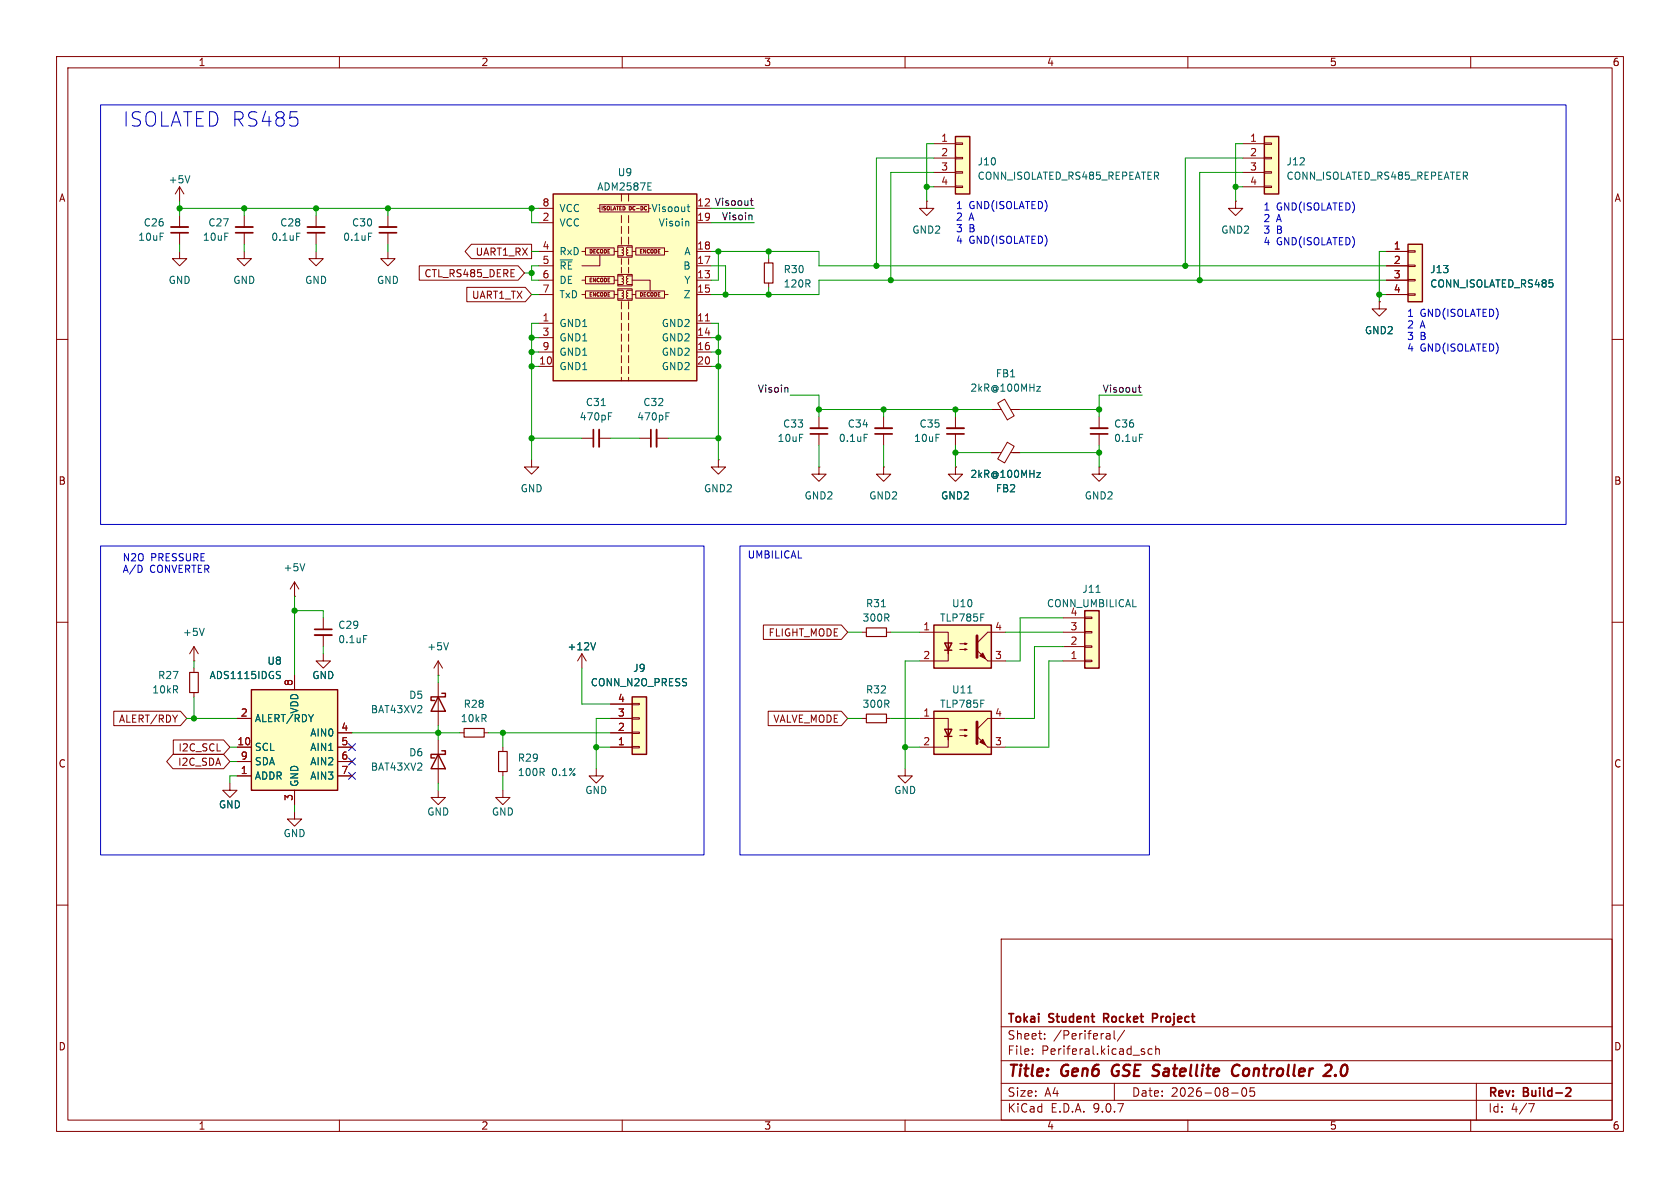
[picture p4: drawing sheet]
<svg xmlns="http://www.w3.org/2000/svg" width="297mm" height="210mm" viewBox="0 0 297 210" stroke-linecap="round" stroke-linejoin="round" font-family="sans-serif">
<g fill="none" stroke="#840000" stroke-width=".18">
<path d="M10 10h277v190h-277zM12 12h273v186h-273zM60 10v2M110 10v2M160 10v2M210 10v2M260 10v2M10 60h2M285 60h2M10 110h2M285 110h2M10 160h2"/>
<path d="M177 166h108v32h-108zM285 160h2M60 198v2M110 198v2M160 198v2M177 194.5h108M177 191.5h108M177 187.5h108M177 181.5h108M182.5 186.3v.1M182.5 185.5v.1M184.7 183.6v.1"/>
<path d="M184.7 182.8v.1M195.7 182.7h.3l.2 .2v.8M196.2 183.6l-.5 .1M196.2 183.1h-.5M197 182.2v1.3l.2 .2M197 191.5v3M198.8 182.1l-1.3 2M202.3 186v.3M203.7 185.5l-.5-.1-.2 .3v.4l.1 .2h.6M204.3 185.5l.2-.1 .4 .1 .1 .9M204.3 184.9v1.5M210 198v2"/>
<path d="M217.7 193.2h1.2M219.7 192.4l.2-.1a.81 .81 0 0 1 .6 .6 .81 .81 0 0 1-.3 .8l-.2 .1a.81 .81 0 0 1-.3-1.4zM221.7 192.3h-.7v.7l.2-.1h.5l.1 .3-.1 .5-.2 .1-.5-.1M260 198v2M261 191.5v6.5M270.2 195.1h1l-.6 1.5"/>
</g>
<path d="M195.1 180h.6M195.7 179.2h-.6v1.5M204.5 179.3l-.7-.1v1.5M204.5 179.9l-.7 .1M277.1 192.3l.5 .1 .1 .3-.9 1.1h.9" fill="none" stroke="#840000" stroke-width=".3"/>
<path d="M196.8 188.5a1.27 1.27 0 0 0 0 1.6M219.1 188.4a.88 .88 0 0 0-1 0 .88 .88 0 0 0-.3 1 .69 .69 0 0 0 .3 .7 .69 .69 0 0 0 .8-.1M234.6 188.2h.5a.45 .45 0 0 1 .3 .6l-.1 .3-1.3 1.1h1.2M236.1 190l.1 .1-.1 .1M236.1 190l-.1 .1 .1 .1M236.1 190v.2" fill="none" stroke="#840000" stroke-width=".4"/>
<path d="M44.4 121.9h15.3v17.8h-15.3z" fill="#ffffc2"/>
<path d="M44.4 121.9h15.3v17.8h-15.3zM77.5 133.4l1.2 2.5h-2.5zM78.1 132.7h.6v.7h-2.5v.6h.6" fill="none" stroke="#840000" stroke-width=".25"/>
<g fill="none" stroke="#840000" stroke-width=".18">
<path d="M31.7 33l-.7 1.3M31.7 33l.8 1.3M31.7 33v2.6M34.3 116.8h.1M34.3 114.3v2.5M34.3 118.1v.8M34.3 114.3l-.8 1.3M34.3 114.3l.8 1.3M52.1 105.4h.1M52.1 102.9v2.5M52.1 119.4v2.5M52.1 102.9l-.8 1.2"/>
<path d="M52.1 102.9l.7 1.2M57.1 109.2v2.1M57.1 112.3v2M152.4 111.8h.8M156.7 111.8h.8M34.3 122.4v.8M40.6 138.4v1.3h1.3l-1.3 1.3-1.2-1.3h1.2M41.9 132.1h2.5M41.9 134.6h2.5M41.9 137.2h2.5M41.9 127h2.5M52.1 139.7v2.5"/>
<path d="M59.7 129.5h2.5M59.7 132.1h2.5M59.7 134.6h2.5M59.7 137.2h2.5M77.5 139.7v1.3h1.2l-1.2 1.2-1.3-1.2h1.3M77.5 130.8v7.6M52.1 143.5v1.3h1.2l-1.2 1.3-1.3-1.3h1.3"/>
</g>
<path d="M33.6 31.1l-.5 1.2M53.9 99.6l-.4 1.3M36.1 111.1l-.4 1.2M49.1 118.7l.5 .1M49.3 119.4l.3 .2-.3 .4M64.3 112.3h.6M155.8 107.3h.7" fill="none" stroke="#006464" stroke-width=".18"/>
<path d="M55.6 111.3h3.1" fill="none" stroke="#840000" stroke-width=".3"/>
<path d="M55.6 112.3h3.1" fill="none" stroke="#840000" stroke-width=".33"/>
<path d="M33.5 118.9h1.6v3.5h-1.6zM153.2 111h3.5v1.5h-3.5z" fill="none" stroke="#840000" stroke-width=".2"/>
<path d="M191.8 108h2.5v10.1h-2.5z" fill="#ffffc2"/>
<path d="M191.8 108h2.5v10.1h-2.5z" fill="none" stroke="#840000" stroke-width=".25"/>
<g fill="none" stroke="#840000" stroke-width=".18">
<path d="M163.8 35.6v1.2h1.3l-1.3 1.3-1.2-1.3h1.2M163.8 35.6h.1M68.6 44.5v1.2h1.2l-1.2 1.3-1.3-1.3h1.3M102.9 77.5h2M105.9 77.5h2M113 77.5h2.1M116.1 77.5h2M102.9 115.6l.7 1.2M102.9 115.6l-.8 1.2M102.9 115.6v2.5M188 116.8h3.8M188 114.3h3.8"/>
<path d="M188 111.8h3.8M188 109.2h3.8M191.8 116.7h1.2v.3h-1.2zM191.8 114.2h1.2v.2h-1.2zM191.8 111.6h1.2v.3h-1.2zM191.8 109.1h1.2v.2h-1.2zM81.3 129.5h.7M85.6 129.5h.8M152.4 127h.8M156.7 127h.8"/>
</g>
<path d="M106.3 71.7h.7M107.6 73.6h.4M107.6 73h.6M117.7 73.6h.4M117.7 73h.6M105.3 113.6l-.4 1.3M193.8 104.7h.7" fill="none" stroke="#006464" stroke-width=".18"/>
<path d="M82 128.8h3.6v1.5h-3.6zM153.2 126.2h3.5v1.6h-3.5z" fill="none" stroke="#840000" stroke-width=".2"/>
<path d="M104.9 75.9v3.1M115.1 75.9v3.1" fill="none" stroke="#840000" stroke-width=".3"/>
<path d="M105.9 75.9v3.1M116.1 75.9v3.1" fill="none" stroke="#840000" stroke-width=".33"/>
<path d="M165.1 110.5h10.2v7.6h-10.2z" fill="#ffffc2"/>
<path d="M165.1 110.5h10.2v7.6h-10.2zM167 113.7h1.3l-.7 1.2zM167 114.9h1.3" fill="none" stroke="#840000" stroke-width=".25"/>
<path d="M218.4 35.6v1.2h1.3l-1.3 1.3-1.2-1.3h1.2M218.4 35.6h.1M243.8 53.3v1.3h1.3l-1.3 1.3-1.2-1.3h1.2M243.8 53.3h.1M162.6 111.8h5v3.8v-1.9M167.6 114.9v1.9h-5M169.7 113.8h1.2l-.3 .1v-.2l.3 .1M169.7 114.8h1.2l-.3 .1v-.2l.3 .1M174.6 116.8h3.2M177.8 111.8h-3.2l-1.9 1.9" fill="none" stroke="#840000" stroke-width=".18"/>
<path d="M172.7 112.4v3.8" fill="none" stroke="#840000" stroke-width=".51"/>
<g fill="#840000" stroke="#840000" stroke-width=".18">
<path d="M173.2 116l.5-.6 .5 1.1z"/>
<path d="M172.7 114.9l1.9 1.9z"/>
</g>
<path d="M173.4 108.5h.6" fill="none" stroke="#006464" stroke-width=".18"/>
<path d="M97.8 34.3h25.4v33h-25.4z" fill="#ffffc2"/>
<g fill="none" stroke="#840000" stroke-width=".18">
<path d="M95.2 36.8h2.6M95.2 39.4h2.6M105.7 36.8h.3M109.9 34.3v1.3M109.9 38.1v1.3M111.1 34.3v1.3M111.1 38.1v1.3M114.7 36.2h-8.7v1.3h8.7M123.2 39.4h2.5M43.2 44.5v1.2h1.2l-1.2 1.3-1.3-1.3h1.3M95.2 44.5h2.6M95.2 49.5h2.6"/>
<path d="M95.2 52.1h2.6M95.2 47h2.6M95.2 57.2h2.6M95.2 59.7h2.6M102.9 44.5h.6M102.9 49.5h.6M102.9 52.1h.6M103.5 51.4h5.1v1.3h-5.1zM103.5 43.8h5.1v1.3h-5.1zM103.5 48.9h5.1v1.3h-5.1zM106 45.1v1.9h-3.1M108.6 44.5h.6"/>
<path d="M108.6 49.5h.6M108.6 52.1h.6M109.2 43.4h2.6v2.1h-2.6zM109.2 48.5h2.6v2h-2.6zM109.2 51.1h2.6v2h-2.6zM109.2 43.7l1 .1v.2l-.2 .2 .2 .3-.2 .2 .2 .3-.2 .2h-.8M109.2 48.8l1 .1v.2l-.2 .2 .2 .3-.2 .2 .2 .2-.2 .3h-.8M109.2 51.3l1 .1v.3l-.2 .1 .2 .3-.2 .2 .2 .3-.2 .2h-.8M109.9 40v1.3M109.9 41.9v1.3M109.9 45.7v1M109.9 47.2v1.1"/>
<path d="M109.9 53.3v1.3M109.9 55.2v1.3M109.9 57.2v1.2M109.9 59.1v1.2M111 44.7l-.2 .2 .1 .3h.9M111 49.8l-.2 .2 .1 .2 .9 .1M111.1 40v1.3M111.1 41.9v1.3M111.1 45.7v1M111.1 47.2v1.1M111.1 53.3v1.3M111.1 55.2v1.3"/>
<path d="M111.1 57.2v1.2M111.1 59.1v1.2M111.8 43.7h-.8l-.2 .1v.2l.2 .2-.2 .1v.2l.2 .2M111.8 48.8h-.8l-.2 .1v.2l.2 .2-.2 .1v.2l.2 .2M111.8 51.3h-.9l-.2 .3 .3 .2-.3 .2 .1 .2 .2 .1-.2 .2v.2l1 .1M111.8 49.5h3.1v1.9M111.8 44.5h.6M111.8 52.1h.6M112.4 43.8h5.1v1.3h-5.1zM112.4 51.4h5.1v1.3h-5.1zM117.5 44.5h.6M117.5 52.1h.6"/>
<path d="M123.2 44.5h2.5M123.2 49.5h2.5M123.2 52.1h2.5M123.2 47h2.5M123.2 57.2h2.5M123.2 59.7h2.5M95.2 62.2h2.6M95.2 64.8h2.6M109.9 61v1.2M109.9 62.9v1.2M109.9 64.8v1.2M109.9 66.7v.6"/>
<path d="M111.1 61v1.2M111.1 62.9v1.2M111.1 64.8v1.2M111.1 66.7v.6M123.2 62.2h2.5M123.2 64.8h2.5"/>
</g>
<path d="M97.8 34.3h25.4v33h-25.4z" fill="none" stroke="#840000" stroke-width=".25"/>
<path d="M114.5 33.6h.6M114.5 32.3h.6M121.5 36.6h.5M121.6 39.1l.2 .2v.6M121.7 36.1v1.1l.3 .2M99 45.9h2.2" fill="none" stroke="#006464" stroke-width=".18"/>
<path d="M124.7 56.7h.7" fill="none" stroke="#a90000" stroke-width=".18"/>
<path d="M168.9 24.1h2.5v10.2h-2.5z" fill="#ffffc2"/>
<path d="M168.9 24.1h2.5v10.2h-2.5z" fill="none" stroke="#840000" stroke-width=".25"/>
<path d="M165.1 25.4h3.8M165.1 27.9h3.8M165.1 30.5h3.8M165.1 33h3.8M168.9 25.3h1.3v.2h-1.3zM168.9 27.8h1.3v.3h-1.3zM168.9 30.4h1.3v.2h-1.3zM168.9 32.9h1.3v.2h-1.3z" fill="none" stroke="#840000" stroke-width=".18"/>
<path d="M223.5 24.1h2.6v10.2h-2.6z" fill="#ffffc2"/>
<path d="M223.5 24.1h2.6v10.2h-2.6z" fill="none" stroke="#840000" stroke-width=".25"/>
<g fill="none" stroke="#840000" stroke-width=".18">
<path d="M31.7 38.1v2M43.2 38.1v2M219.7 25.4h3.8M219.7 27.9h3.8M219.7 30.5h3.8M219.7 33h3.8M223.5 25.3h1.3v.2h-1.3zM223.5 27.8h1.3v.3h-1.3zM223.5 30.4h1.3v.2h-1.3zM223.5 32.9h1.3v.2h-1.3zM31.7 44.5v1.2h1.3l-1.3 1.3-1.2-1.3h1.2M31.7 41.1v2.1"/>
<path d="M43.2 41.1v2.1M94 81.3v1.3h1.2l-1.2 1.2-1.3-1.2h1.3"/>
</g>
<path d="M30.2 41.1h3.1M41.7 41.1h3" fill="none" stroke="#840000" stroke-width=".3"/>
<path d="M30.2 40.1h3.1M41.7 40.1h3" fill="none" stroke="#840000" stroke-width=".33"/>
<path d="M248.9 43.2h2.6v10.1h-2.6z" fill="#ffffc2"/>
<path d="M248.9 43.2h2.6v10.1h-2.6z" fill="none" stroke="#840000" stroke-width=".25"/>
<g fill="none" stroke="#840000" stroke-width=".18">
<path d="M55.9 38.1v2M68.6 38.1v2M55.9 44.5v1.2h1.2l-1.2 1.3-1.3-1.3h1.3M55.9 41.1v2.1M68.6 41.1v2.1M245.1 44.5h3.8M245.1 47h3.8M245.1 49.5h3.8M245.1 52.1h3.8M248.9 44.3h1.3v.3h-1.3zM248.9 46.9h1.3v.2h-1.3zM248.9 49.4h1.3v.3h-1.3z"/>
<path d="M248.9 51.9h1.3v.3h-1.3zM194.3 73.7v2M194.3 76.7v2M127 81.3v1.3h1.3l-1.3 1.2-1.3-1.2h1.3M127 81.3h.1M194.3 82.6v1.2h-1.3l1.3 1.3 1.3-1.3h-1.3M194.3 82.6h.1M88.9 132.1v.7M88.9 136.4v.8M160 135.9v1.3h1.3l-1.3 1.2-1.3-1.2h1.3"/>
</g>
<path d="M88.1 132.8h1.6v3.6h-1.6z" fill="none" stroke="#840000" stroke-width=".2"/>
<path d="M54.4 41.1h3M67.1 41.1h3M192.8 76.7h3" fill="none" stroke="#840000" stroke-width=".3"/>
<path d="M54.4 40.1h3M67.1 40.1h3M192.8 75.7h3" fill="none" stroke="#840000" stroke-width=".33"/>
<path d="M52.4 41.2h.6M65.1 41.2h.6M201.4 76.8h.6" fill="none" stroke="#006464" stroke-width=".18"/>
<path d="M165.1 125.7h10.2v7.7h-10.2z" fill="#ffffc2"/>
<path d="M77.5 123.2l1.2 2.5h-2.5zM78.1 122.6h.6v.6h-2.5v.6h.6M165.1 125.7h10.2v7.7h-10.2zM167 128.9h1.3l-.7 1.3zM167 130.2h1.3" fill="none" stroke="#840000" stroke-width=".25"/>
<g fill="none" stroke="#840000" stroke-width=".18">
<path d="M135.9 45.7v.8M135.9 50v.8M144.8 73.7v2M144.8 76.7v2M156.2 73.7v2M156.2 76.7v2M168.9 73.7v2M168.9 76.7v2M175.3 72.4h1.7M176.4 71.3l1.2-.7 1.7 2.9-1.2 .7zM178.1 78.2l1.2 .7-1.7 2.9-1.2-.7zM178.7 72.4h1.6"/>
<path d="M144.8 82.6v1.2h-1.3l1.3 1.3 1.2-1.3h-1.2M144.8 82.6h.1M156.2 82.6v1.2h-1.3l1.3 1.3 1.3-1.3h-1.3M156.2 82.6h.1M168.9 82.6v1.2h-1.3l1.3 1.3 1.3-1.3h-1.3M168.9 82.6h.1M175.3 80h1.7M178.7 80h1.6M57.1 115.6v1.2h1.3l-1.3 1.3-1.2-1.3h1.2M77.5 119.4h.1M77.5 116.8l-.8 1.3M77.5 116.8l.7 1.3"/>
<path d="M77.5 116.8v2.6M77.5 120.7v7.6M162.6 127h5v3.8v-1.9M167.6 130.2v1.9h-5M169.7 129h1.2l-.3 .2v-.3l.3 .1M169.7 130h1.2l-.3 .2v-.3l.3 .1M174.6 132.1h3.2M177.8 127h-3.2l-1.9 1.9"/>
</g>
<path d="M172.7 127.6v3.8" fill="none" stroke="#840000" stroke-width=".51"/>
<g fill="#840000" stroke="#840000" stroke-width=".18">
<path d="M173.2 131.2l.5-.5 .5 1z"/>
<path d="M172.7 130.2l1.9 1.9z"/>
</g>
<path d="M152.8 76.8h.6M183.3 68.3h.6l-.6 .9h.6M183.3 83.6h.6l-.6 .8h.6M79.3 113.6l-.4 1.3M171.1 122.5h.7M173.4 123.8h.6" fill="none" stroke="#006464" stroke-width=".18"/>
<path d="M143.3 76.7h3M154.7 76.7h3M167.4 76.7h3" fill="none" stroke="#840000" stroke-width=".3"/>
<path d="M143.3 75.7h3M154.7 75.7h3M167.4 75.7h3" fill="none" stroke="#840000" stroke-width=".33"/>
<path d="M135.1 46.5h1.6v3.5h-1.6z" fill="none" stroke="#840000" stroke-width=".2"/>
<path d="M111.8 123.2h2.5v10.2h-2.5z" fill="#ffffc2"/>
<path d="M111.8 123.2h2.5v10.2h-2.5z" fill="none" stroke="#840000" stroke-width=".25"/>
<g fill="none" stroke="#840000" stroke-width=".18">
<path d="M74.1 47h17.5l1.1 1.3-1.1 1.2h-17.5zM82.5 50.8h10.4l1.1 1.3-1.1 1.2h-10.4zM83.3 43.2h10.7v2.5h-10.7l-1.1-1.2zM243.8 53.3h.1M245.1 44.5h3.8M245.1 47h3.8M245.1 49.5h3.8M245.1 52.1h3.8M168.9 82.6h.1M175.3 80h1.2M179.1 80h1.2M52.1 119.4v2.5"/>
<path d="M135 110.5h13.7l1.2 1.3-1.2 1.2h-13.7zM20.1 125.7h11.8l1.1 1.3-1.1 1.3h-11.8zM30.6 133.3h8.9l1.1 1.3-1.1 1.3h-8.9l-1.1-1.3zM30.6 130.8h8.9l1.1 1.3-1.1 1.3h-8.9zM41.9 132.1h2.5M41.9 127h2.5M41.9 134.6h2.5M41.9 137.2h2.5M52.1 139.7v2.5M59.7 132.1h2.5M59.7 129.5h2.5M59.7 134.6h2.5"/>
<path d="M59.7 137.2h2.5M88.9 139.7v1.3h1.3l-1.3 1.2-1.3-1.2h1.3M105.4 135.9v1.3h-1.3l1.3 1.2 1.3-1.2h-1.3M107.9 132.1h3.9M107.9 129.5h3.9M107.9 127h3.9M107.9 124.5h3.9M111.8 132h1.2v.2h-1.2zM111.8 129.4h1.2v.3h-1.2zM111.8 126.9h1.2v.2h-1.2zM111.8 124.3h1.2v.3h-1.2zM135.8 125.7h12.9l1.2 1.3-1.2 1.3h-12.9z"/>
</g>
<path d="M132.6 35.5h.5M132.8 38l.1 .2v.7M132.8 35v1.1l.3 .2M139.1 68.5l.2 .2v.6M201.2 68.5h.5M201.4 68.1v1.1l.3 .1" fill="none" stroke="#0f0f0f" stroke-width=".18"/>
<g fill="none" stroke="#009600" stroke-width=".18">
<path d="M31.7 36.8h63.5M31.7 35.6v2.5M43.2 36.8v1.3M55.9 36.8v1.3M68.6 36.8v1.3M94 36.8v2.6h1.2M125.7 36.8h7.6M125.7 39.4h7.6M163.8 33h1.3M165.1 27.9h-10.2v19.1M165.1 25.4h-1.3v10.2M165.1 30.5h-7.6v19"/>
<path d="M218.4 33h1.3M219.7 25.4h-1.3v10.2M219.7 27.9h-10.2v19.1M219.7 30.5h-7.6v19M31.7 43.2v1.3M43.2 43.2v1.3M55.9 43.2v1.3M68.6 43.2v1.3M92.7 48.3h1.3M94 44.5h1.2M94 52.1h1.2M94 59.7h1.2"/>
<path d="M95.2 47h-1.2v2.5h1.2M95.2 57.2h-1.2v24.1M125.7 47h2.6v5.1M125.7 44.5h19.1v2.5h100.3M125.7 57.2h1.3v24.1M125.7 59.7h1.3M127 44.5v5h-1.3M135.9 44.5v1.2M135.9 50.8v1.3M243.8 52.1h1.3M245.1 44.5h-1.3v8.8M245.1 49.5h-100.3v2.6h-19.1"/>
<path d="M94 62.2h1.2M94 64.8h1.2M94 77.5h8.9M107.9 77.5h5.1M118.1 77.5h8.9M125.7 62.2h1.3M125.7 64.8h1.3M139.7 69.9h5.1v3.8M144.8 72.4h30.5M144.8 78.7v3.9M156.2 72.4v1.3M156.2 78.7v3.9"/>
<path d="M168.9 72.4v1.3M168.9 78.7v3.9M180.3 72.4h14M194.3 78.7v3.9M201.9 69.9h-7.6v3.8M168.9 80h6.4M180.3 80h14M34.3 116.8v1.3M52.1 105.4v14M52.1 108h5v1.2M57.1 114.3v1.3M77.5 119.4v1.3"/>
<path d="M102.9 118.1v6.4h5M149.9 111.8h2.5M157.5 111.8h5.1M162.6 116.8h-2.6v19.1M177.8 111.8h10.2M188 114.3h-5.1v12.7h-5.1M188 116.8h-2.6v15.3h-7.6M188 109.2h-7.7v7.6h-2.5M33 127h8.9M34.3 123.2v3.8M40.6 132.1h1.3M40.6 134.6h1.3"/>
<path d="M41.9 137.2h-1.3v1.2M62.2 129.5h19.1M77.5 128.3v2.5M77.5 138.4v1.3M86.4 129.5h21.5M88.9 129.5v2.6M88.9 137.2v2.5M105.4 132.1h2.5M107.9 127h-2.5v8.9M149.9 127h2.5M157.5 127h5.1M160 132.1h2.6"/>
<path d="M52.1 142.2v1.3"/>
</g>
<path d="M61.6 134l1.2 1.2M61.6 131.5l1.2 1.2M61.6 136.6l1.2 1.2M62.8 134l-1.2 1.2M62.8 131.5l-1.2 1.2M62.8 136.6l-1.2 1.2" fill="none" stroke="#000084" stroke-width=".18"/>
<path d="M17.8 18.5h259.1v74.2h-259.1zM17.8 96.5h106.7v54.6h-106.7zM130.8 96.5h72.4v54.6h-72.4zM25 100.1l.1 .4-.1 .5" fill="none" stroke="#0000c2" stroke-width=".18"/>
<path d="M183.3 83.6h.6l-.6 .8h.6M49.1 118.7l.5 .1M49.3 119.4l.3 .2-.3 .4M105.3 113.6l-.4 1.3" fill="none" stroke="#006464" stroke-width=".18"/>
<g fill="#009600" stroke="#009600" stroke-width=".18">
<circle cx="55.9" cy="36.8" r=".46"/>
<circle cx="43.2" cy="36.8" r=".46"/>
<circle cx="68.6" cy="36.8" r=".46"/>
<circle cx="94" cy="36.8" r=".46"/>
<circle cx="94" cy="62.2" r=".46"/>
<circle cx="94" cy="59.7" r=".46"/>
<circle cx="94" cy="64.8" r=".46"/>
<circle cx="94" cy="48.3" r=".46"/>
<circle cx="31.7" cy="36.8" r=".46"/>
<circle cx="243.8" cy="52.1" r=".46"/>
<circle cx="212.1" cy="49.5" r=".46"/>
<circle cx="209.5" cy="47" r=".46"/>
<circle cx="194.3" cy="80" r=".46"/>
<circle cx="218.4" cy="33" r=".46"/>
<circle cx="127" cy="77.5" r=".46"/>
<circle cx="52.1" cy="108" r=".46"/>
<circle cx="34.3" cy="127" r=".46"/>
<circle cx="94" cy="77.5" r=".46"/>
<circle cx="156.2" cy="72.4" r=".46"/>
<circle cx="144.8" cy="72.4" r=".46"/>
<circle cx="168.9" cy="80" r=".46"/>
<circle cx="194.3" cy="72.4" r=".46"/>
<circle cx="168.9" cy="72.4" r=".46"/>
<circle cx="160" cy="132.1" r=".46"/>
<circle cx="135.9" cy="44.5" r=".46"/>
<circle cx="157.5" cy="49.5" r=".46"/>
<circle cx="163.8" cy="33" r=".46"/>
<circle cx="154.9" cy="47" r=".46"/>
<circle cx="77.5" cy="129.5" r=".46"/>
<circle cx="105.4" cy="132.1" r=".46"/>
<circle cx="88.9" cy="129.5" r=".46"/>
<circle cx="135.9" cy="52.1" r=".46"/>
<circle cx="127" cy="44.5" r=".46"/>
<circle cx="127" cy="64.8" r=".46"/>
<circle cx="127" cy="62.2" r=".46"/>
<circle cx="127" cy="59.7" r=".46"/>
<circle cx="128.3" cy="52.1" r=".46"/>
</g>
<text font-size="3.5" fill="#0000c2" x="21.6" y="22.6">ISOLATED RS485</text>
<g font-size="2.8" fill="#840000">
<text x="178" y="190.9">Title:</text>
<text x="187.7" y="190.9">Gen6</text>
<text x="197.4" y="190.9">GSE Satellite</text>
<text x="220.3" y="190.9">Controller</text>
<text x="237.4" y="190.9">2.0</text>
</g>
<g font-size="2.1" fill="#840000">
<text x="178" y="184">Sheet:</text>
<text x="178" y="181.2">Tokai</text>
<text x="185.5" y="181.2">Student</text>
<text x="186.2" y="184">/Periferal/</text>
<text x="195.8" y="181.2">Rocket</text>
<text x="205" y="181.2">Project</text>
<text x="178" y="186.7">File:</text>
<text x="184.1" y="186.7">Periferal.kicad_sch</text>
<text x="178" y="196.9">KiCad</text>
<text x="178" y="194.1">Size:</text>
<text x="184.7" y="194.1">A4</text>
<text x="185.7" y="196.9">E.D.A.</text>
<text x="193.3" y="196.9">9.0.7</text>
<text x="200" y="194.1">Date:</text>
<text x="207" y="194.1">2026-08-05</text>
<text x="263" y="194.3">Rev:</text>
<text x="263" y="196.9">Id:</text>
<text x="267.1" y="196.9">4/7</text>
<text x="269.4" y="194.3">Build-2</text>
</g>
<g font-size="1.8" fill="#840000">
<text x="35" y="11.9">1</text>
<text x="85" y="11.9">2</text>
<text x="135" y="11.9">3</text>
<text x="185" y="11.9">4</text>
<text x="235" y="11.9">5</text>
<text x="285" y="11.9">6</text>
<text x="10.3" y="35.9">A</text>
<text x="285.3" y="35.9">A</text>
<text x="84" y="45.4">UART1_RX</text>
<text x="74.9" y="49.2">CTL_RS485_DERE</text>
<text x="83.3" y="53">UART1_TX</text>
<text x="10.3" y="85.9">B</text>
<text x="285.3" y="85.9">B</text>
<text x="135.8" y="112.7">FLIGHT_MODE</text>
<text x="20.9" y="128">ALERT/RDY</text>
<text x="136.6" y="128">VALVE_MODE</text>
<text x="10.3" y="135.9">C</text>
<text x="31.4" y="135.6">I2C_SDA</text>
<text x="31.4" y="133">I2C_SCL</text>
<text x="285.3" y="135.9">C</text>
<text x="10.3" y="185.9">D</text>
<text x="285.3" y="185.9">D</text>
<text x="35" y="199.9">1</text>
<text x="85" y="199.9">2</text>
<text x="135" y="199.9">3</text>
<text x="185" y="199.9">4</text>
<text x="235" y="199.9">5</text>
<text x="285" y="199.9">6</text>
</g>
<g font-size="1.8" fill="#a90000">
<text x="166.3" y="25.1">1</text>
<text x="166.3" y="27.7">2</text>
<text x="220.9" y="25.1">1</text>
<text x="220.9" y="27.7">2</text>
<text x="166.3" y="30.2">3</text>
<text x="166.3" y="32.8">4</text>
<text x="220.9" y="30.2">3</text>
<text x="220.9" y="32.8">4</text>
<text x="95.8" y="36.6">8</text>
<text x="95.8" y="39.1">2</text>
<text x="123.1" y="39.1">19</text>
<text x="95.8" y="44.2">4</text>
<text x="95.8" y="46.7">5</text>
<text x="123.1" y="44.2">18</text>
<text x="123.1" y="46.7">17</text>
<text x="246.3" y="44.2">1</text>
<text x="246.3" y="46.7">2</text>
<text x="95.8" y="49.3">6</text>
<text x="95.8" y="51.8">7</text>
<text x="123.1" y="49.3">13</text>
<text x="123.1" y="51.8">15</text>
<text x="246.3" y="49.3">3</text>
<text x="246.3" y="51.8">4</text>
<text x="95.8" y="56.9">1</text>
<text x="95.8" y="59.4">3</text>
<text x="123.1" y="56.9">11</text>
<text x="123.1" y="59.4">14</text>
<text x="95.2" y="64.5">10</text>
<text x="95.8" y="62">9</text>
<text x="123.1" y="62">16</text>
<text x="123.1" y="64.5">20</text>
<text x="163.1" y="111.5">1</text>
<text x="175.8" y="111.5">4</text>
<text x="189.2" y="111.5">3</text>
<text x="189.2" y="109">4</text>
<text x="163.1" y="116.6">2</text>
<text x="175.8" y="116.6">3</text>
<text x="189.2" y="116.6">1</text>
<text x="189.2" y="114">2</text>
<text x="51.8" y="121.4" transform="rotate(-90 51.8 121.4)">8</text>
<text x="109.1" y="124.2">4</text>
<text x="41.9" y="131.8">10</text>
<text x="42.5" y="126.7">2</text>
<text x="60.3" y="129.3">4</text>
<text x="60.3" y="131.8">5</text>
<text x="109.1" y="131.8">1</text>
<text x="109.1" y="129.3">2</text>
<text x="109.1" y="126.7">3</text>
<text x="163.1" y="126.7">1</text>
<text x="163.1" y="131.8">2</text>
<text x="175.8" y="126.7">4</text>
<text x="175.8" y="131.8">3</text>
<text x="42.5" y="134.4">9</text>
<text x="42.5" y="136.9">1</text>
<text x="60.3" y="134.4">6</text>
<text x="60.3" y="136.9">7</text>
<text x="51.8" y="141.7" transform="rotate(-90 51.8 141.7)">3</text>
</g>
<g font-size="1.8" fill="#006464">
<text x="172.7" y="29.4">J10</text>
<text x="227.3" y="29.4">J12</text>
<text x="29.7" y="32.6">+5V</text>
<text x="105.5" y="33.9">ADM2587E</text>
<text x="109.1" y="31.3">U9</text>
<text x="172.7" y="32">CONN_ISOLATED_RS485_REPEATER</text>
<text x="227.3" y="32">CONN_ISOLATED_RS485_REPEATER</text>
<text x="25.3" y="40.2">C26</text>
<text x="36.7" y="40.2">C27</text>
<text x="49.4" y="40.2">C28</text>
<text x="62.1" y="40.2">C30</text>
<text x="98.8" y="37.7">VCC</text>
<text x="98.8" y="40.2">VCC</text>
<text x="115.1" y="37.7">Visoout</text>
<text x="116.3" y="40.2">Visoin</text>
<text x="161.2" y="41.5">GND2</text>
<text x="215.8" y="41.5">GND2</text>
<text x="24.3" y="42.8">10uF</text>
<text x="35.8" y="42.8">10uF</text>
<text x="47.9" y="42.8">0.1uF</text>
<text x="60.6" y="42.8">0.1uF</text>
<text x="98.8" y="45.3">RxD</text>
<text x="98.8" y="47.9">~{RE}</text>
<text x="120.7" y="47.9">B</text>
<text x="120.9" y="45.3">A</text>
<text x="29.7" y="50.4">GND</text>
<text x="41.1" y="50.4">GND</text>
<text x="53.8" y="50.4">GND</text>
<text x="66.5" y="50.4">GND</text>
<text x="98.8" y="50.4">DE</text>
<text x="98.8" y="52.9">TxD</text>
<text x="120.8" y="52.9">Z</text>
<text x="120.9" y="50.4">Y</text>
<text x="138.4" y="51">120R</text>
<text x="138.4" y="48.5">R30</text>
<text x="252.7" y="48.5">J13</text>
<text x="252.7" y="51">CONN_ISOLATED_RS485</text>
<text x="98.8" y="58">GND1</text>
<text x="116.9" y="58">GND2</text>
<text x="241.2" y="59.3">GND2</text>
<text x="98.8" y="60.6">GND1</text>
<text x="98.8" y="63.1">GND1</text>
<text x="98.8" y="65.6">GND1</text>
<text x="116.9" y="60.6">GND2</text>
<text x="116.9" y="63.1">GND2</text>
<text x="116.9" y="65.6">GND2</text>
<text x="103.5" y="72">C31</text>
<text x="113.6" y="72">C32</text>
<text x="171.4" y="69.4">2kR@100MHz</text>
<text x="176" y="66.9">FB1</text>
<text x="102.4" y="74.5">470pF</text>
<text x="112.5" y="74.5">470pF</text>
<text x="138.3" y="75.8">C33</text>
<text x="149.8" y="75.8">C34</text>
<text x="162.5" y="75.8">C35</text>
<text x="196.9" y="75.8">C36</text>
<text x="137.4" y="78.3">10uF</text>
<text x="148.2" y="78.3">0.1uF</text>
<text x="161.5" y="78.3">10uF</text>
<text x="196.9" y="78.3">0.1uF</text>
<text x="91.9" y="87.2">GND</text>
<text x="124.4" y="87.2">GND2</text>
<text x="142.1" y="88.5">GND2</text>
<text x="153.6" y="88.5">GND2</text>
<text x="166.3" y="88.5">GND2</text>
<text x="171.4" y="84.7">2kR@100MHz</text>
<text x="176" y="87.2">FB2</text>
<text x="191.7" y="88.5">GND2</text>
<text x="50" y="101.2">+5V</text>
<text x="153" y="107.5">R31</text>
<text x="168.2" y="107.5">U10</text>
<text x="185" y="107.5">CONN_UMBILICAL</text>
<text x="191.2" y="105">J11</text>
<text x="32.3" y="112.6">+5V</text>
<text x="59.7" y="111.4">C29</text>
<text x="59.7" y="113.9">0.1uF</text>
<text x="152.4" y="110.1">300R</text>
<text x="166.1" y="110.1">TLP785F</text>
<text x="47.2" y="117.7">U8</text>
<text x="75.4" y="115.2">+5V</text>
<text x="100.2" y="115.2">+12V</text>
<text x="111.8" y="119">J9</text>
<text x="26.8" y="122.8">10kR</text>
<text x="27.8" y="120.2">R27</text>
<text x="37" y="120.2">ADS1115IDGS</text>
<text x="55.1" y="120.2">GND</text>
<text x="72.2" y="123.7">D5</text>
<text x="81.9" y="125.3">R28</text>
<text x="104.3" y="121.5">CONN_N2O_PRESS</text>
<text x="152.4" y="125.3">300R</text>
<text x="153" y="122.8">R32</text>
<text x="166.1" y="125.3">TLP785F</text>
<text x="168.2" y="122.8">U11</text>
<text x="45" y="127.9">ALERT/RDY</text>
<text x="52.9" y="126.3" transform="rotate(-90 52.9 126.3)">VDD</text>
<text x="54.7" y="130.4">AIN0</text>
<text x="65.5" y="126.3">BAT43XV2</text>
<text x="81.4" y="127.9">10kR</text>
<text x="45" y="132.9">SCL</text>
<text x="45" y="135.5">SDA</text>
<text x="54.7" y="132.9">AIN1</text>
<text x="54.7" y="135.5">AIN2</text>
<text x="65.5" y="136.4">BAT43XV2</text>
<text x="72.2" y="133.9">D6</text>
<text x="91.4" y="137.4">100R</text>
<text x="91.4" y="134.8">R29</text>
<text x="97.5" y="137.4">0.1%</text>
<text x="38.6" y="143.1">GND</text>
<text x="45" y="138">ADDR</text>
<text x="52.9" y="139.2" transform="rotate(-90 52.9 139.2)">GND</text>
<text x="54.7" y="138">AIN3</text>
<text x="103.4" y="140.6">GND</text>
<text x="158" y="140.6">GND</text>
<text x="50" y="148.2">GND</text>
<text x="75.4" y="144.4">GND</text>
<text x="86.9" y="144.4">GND</text>
</g>
<g font-size="1.8" fill="#0f0f0f">
<text x="123.1" y="36.6">12 Visoout</text>
<text x="127.5" y="39">Visoin</text>
<text x="133.9" y="69.5">Visoin</text>
<text x="194.8" y="69.5">Visoout</text>
</g>
<g font-size="1.8" fill="#0000c2">
<text x="168.9" y="37.2">1</text>
<text x="168.9" y="39.2">2</text>
<text x="168.9" y="41.3">3</text>
<text x="171.3" y="37.2">GND(ISOLATED)</text>
<text x="171.3" y="39.2">A</text>
<text x="171.3" y="41.3">B</text>
<text x="223.3" y="37.4">1</text>
<text x="223.3" y="39.5">2</text>
<text x="223.3" y="41.5">3</text>
<text x="225.6" y="37.4">GND(ISOLATED)</text>
<text x="225.6" y="39.5">A</text>
<text x="225.6" y="41.5">B</text>
<text x="168.9" y="43.3">4</text>
<text x="171.3" y="43.3">GND(ISOLATED)</text>
<text x="223.3" y="43.6">4</text>
<text x="225.6" y="43.6">GND(ISOLATED)</text>
<text x="248.7" y="56.2">1</text>
<text x="248.7" y="58.3">2</text>
<text x="251" y="56.2">GND(ISOLATED)</text>
<text x="251" y="58.3">A</text>
<text x="248.7" y="60.3">3</text>
<text x="248.7" y="62.4">4</text>
<text x="251" y="60.3">B</text>
<text x="251" y="62.4">GND(ISOLATED)</text>
<text x="21.6" y="99.3">N2O</text>
<text x="21.6" y="101.4">A/D</text>
<text x="26.4" y="101.4">CONVERTER</text>
<text x="26.6" y="99.3">PRESSURE</text>
<text x="132.1" y="98.8">UMBILICAL</text>
</g>
<g font-size=".9" fill="#840000">
<text x="106.1" y="37.4">ISOLATED</text>
<text x="111.3" y="37.4">DC-DC</text>
<text x="104" y="45">DECODE</text>
<text x="112.9" y="45">ENCODE</text>
<text x="104" y="50.1">ENCODE</text>
<text x="104" y="52.6">ENCODE</text>
<text x="112.9" y="52.6">DECODE</text>
</g>
</svg>
